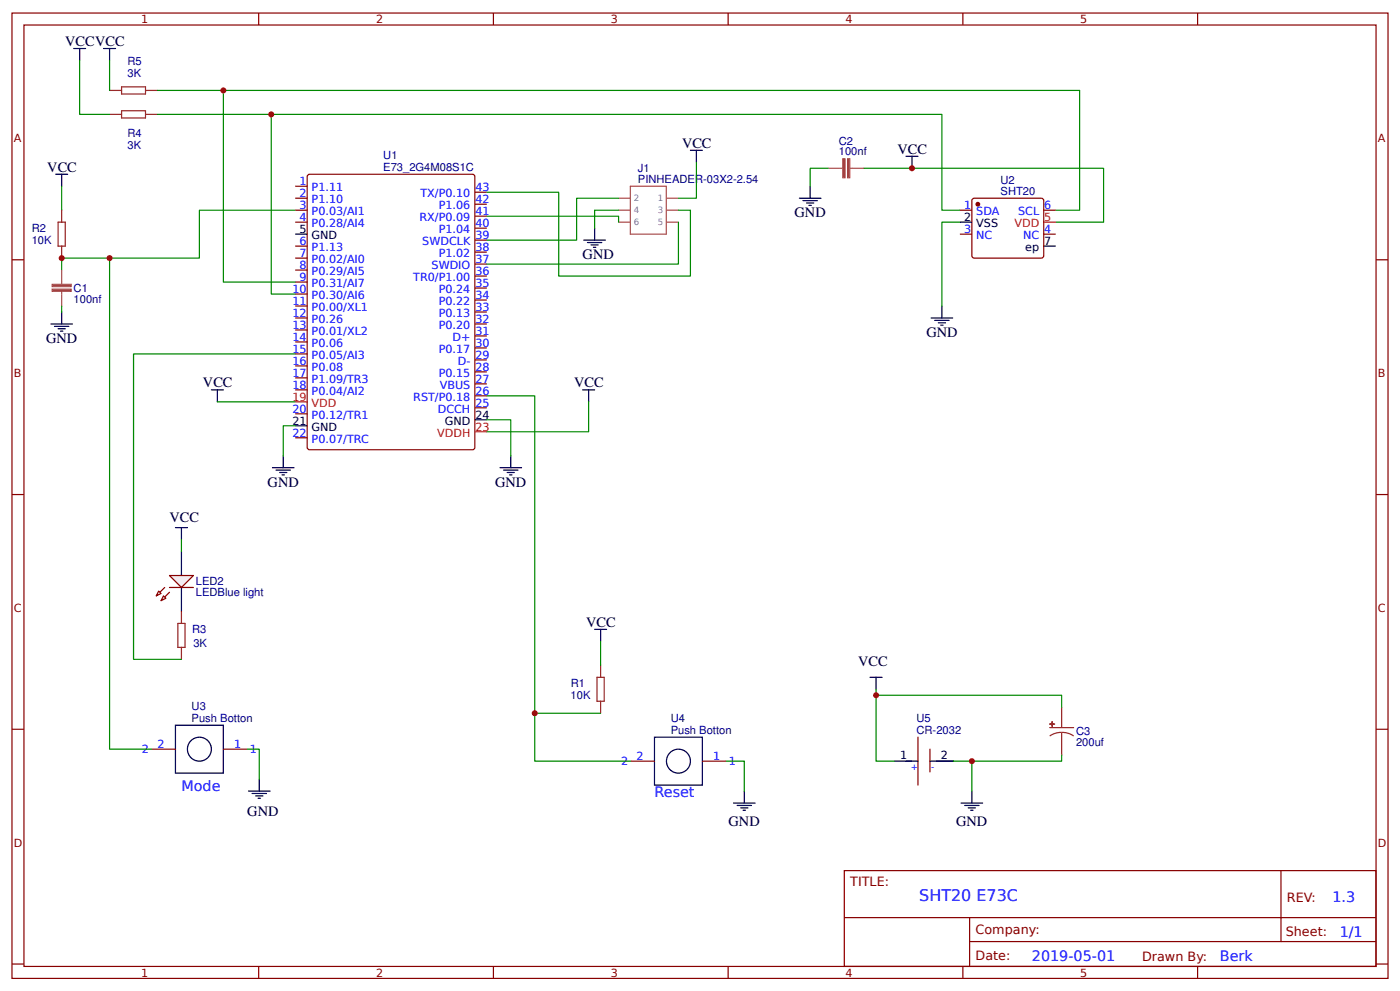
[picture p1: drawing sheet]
<svg xmlns="http://www.w3.org/2000/svg" width="309mm" height="219mm" viewBox="0 0 309 219" stroke-linecap="round" stroke-linejoin="round" font-family="sans-serif">
<g fill="none" stroke="#800" stroke-width=".26">
<path d="M2.6 2.9h304.1v213.2h-304.1zM5.3 5.5h298.7v208h-298.7zM57.1 2.9v2.6M109 2.9v2.6M160.9 2.9v2.6M212.7 2.9v2.6M264.6 2.9v2.6M67.9 38.8l.5-.3h36l.4 .3 .1 60-.3 .5-36.2 .1-.5-.3zM2.6 57.4h2.7M65.2 41.1h2.7M65.2 43.8h2.7M65.2 46.4h2.7"/>
<path d="M65.2 49.1h2.7M65.2 54.4h2.7M65.2 57h2.7M65.2 59.7h2.7M104.9 58.3h2.7M104.9 55.7h2.7M104.9 53h2.7M104.9 50.4h2.7M104.9 47.8h2.7M104.9 45.1h2.7M104.9 42.5h2.7M212.1 46.4h2.6"/>
<path d="M212.1 51.7h2.6M214.8 44.1l.4-.3 15.1 .1 .3 .4-.1 12.5-.4 .2-15.1-.1-.3-.4zM230.6 46.4h2.6M230.6 51.7h2.6M304 57.4h2.7M65.2 62.3h2.7M65.2 65h2.7M65.2 67.6h2.7M65.2 70.2h2.7M65.2 72.9h2.7M65.2 75.5h2.7M65.2 78.2h2.7"/>
<path d="M104.9 79.5h2.7M104.9 76.9h2.7M104.9 74.2h2.7M104.9 71.6h2.7M104.9 68.9h2.7M104.9 66.3h2.7M104.9 63.6h2.7M104.9 61h2.7M65.2 80.8h2.7M65.2 83.5h2.7M65.2 86.1h2.7M65.2 91.4h2.7"/>
<path d="M65.2 96.7h2.7M104.9 90.1h2.7M104.9 87.4h2.7M104.9 84.8h2.7M104.9 82.2h2.7M2.6 109.2h2.7M304 109.2h2.7M2.6 161.1h2.7M33.5 165.5h5.3M49.3 165.5h5.3M139.3 168.1h5.3M155.2 168.1h5.3"/>
<path d="M202.8 162.9v10.5M205.4 165.5v5M304 161.1h2.7M186.5 192.3h117.5v21.2h-117.5zM283 192.3v15.7M2.6 213h2.7M57.1 213.5v2.6M109 213.5v2.6M160.9 213.5v2.6M186.6 202.7h117.3M212.7 213.5v2.6M214.2 208h89.7"/>
<path d="M214.2 202.7v10.6M264.6 213.5v2.6M304 213h2.7"/>
</g>
<g fill="none" stroke="#000" stroke-width=".26">
<path d="M16.3 10.7h2.6M17.6 10.7v2.7M22.9 10.7h2.6M24.2 10.7v2.7M152.5 33.2h2.7M153.9 33.2v2.7M200.2 34.5h2.6M201.5 34.5v2.7M65.2 51.7h2.7M129 53h4.7M129.8 53.6h3.2M130.6 54.1h1.6"/>
<path d="M131.1 54.6h.5M131.4 50.4v2.6M176.6 43.8h4.8M177.4 44.3h3.2M178.2 44.8h1.6M178.7 45.4h.6M179 41.1v2.7M212.1 49.1h2.6M230.6 54.4h2.6M205.7 70.2h4.8M206.5 70.8h3.2M207.3 71.3h1.6"/>
<path d="M207.8 71.8h.6M208.1 67.6v2.6M46.7 86.1h2.6M48 86.1v2.7M65.2 94.1h2.7M104.9 92.7h2.7M128.7 86.1h2.7M130 86.1v2.7M38.8 116.5h2.6M40.1 116.5v2.7M60.2 103.3h4.8M61 103.8h3.2"/>
<path d="M61.8 104.4h1.6M62.3 104.9h.5M62.6 100.7v2.6M110.5 103.3h4.7M111.3 103.8h3.1M112.1 104.4h1.5M112.6 104.9h.5M112.8 100.7v2.6M40.1 121.8v5.3M40.1 129.8v5.3M131.4 139h2.6M132.7 139v2.7"/>
<path d="M192.2 149.6h2.7M193.5 149.6v2.7M38.8 160.2h10.5v10.6h-10.5zM54.9 174.8h4.8M55.7 175.3h3.2M56.5 175.8h1.6M57 176.3h.5M57.3 172.1v2.7M144.6 162.9h10.6v10.5h-10.6zM162.1 177.4h4.7M162.9 177.9h3.1M163.6 178.5h1.6"/>
<path d="M164.2 179h.5M164.4 174.8v2.6M197.5 168.1h5.3M205.4 168.1h5.3M212.3 177.4h4.8M213.1 177.9h3.2M213.9 178.5h1.6M214.4 179h.6M214.7 174.8v2.6"/>
<circle cx="44.1" cy="165.5" r="2.65"/>
<circle cx="149.9" cy="168.1" r="2.65"/>
</g>
<path d="M230.6 49.1h2.6M65.2 88.8h2.7M104.9 95.4h2.7" fill="none" stroke="#f00" stroke-width=".26"/>
<g fill="none" stroke="#080" stroke-width=".26">
<path d="M17.6 13.4v11.9h6.6M24.2 13.4v6.6M34.8 20h14.5M34.8 25.3h25.1M153.9 35.9v7.9h-4M183 37.2h-4v3.9M190.9 37.2h52.9v11.9h-10.6M65.2 46.4h-21.1v10.6h-19.9v108.5h9.3M107.6 42.5h15.8v18.5h29.1v-14.6h-2.6M107.6 47.8h29.1v1.3M136.7 46.4h-5.3v4M136.7 43.8h-9.3v9.2h-19.8"/>
<path d="M149.9 49.1v9.2h-42.3M212.1 49.1h-4v18.5M212.1 46.4h-4v-21.1h-148.2v39.7h5.3M233.2 46.4h5.3v-26.4h-189.2v42.3h15.9M65.2 78.2h-35.7v67.5h10.6M48 88.8h17.2M65.2 94.1h-2.6v6.6M107.6 87.4h10.5v80.7h21.2M107.6 92.7h5.2v8M130 88.8v6.6h-22.4M118.1 157.6h14.6M132.7 141.7v5.3"/>
<path d="M193.5 152.3v15.8h4M193.5 153.6h41.1v2.6M54.6 165.5h2.7v6.6M160.5 168.1h3.9v6.7M210.7 168.1h4v6.7M234.6 166.8v1.3h-19.9"/>
</g>
<g fill="none" stroke="#8d2323" stroke-width=".26">
<path d="M24.2 20h2.7M26.9 19.2h5.2v1.6h-5.2zM32.1 20h2.7M24.2 25.3h2.7M26.9 24.5h5.2v1.6h-5.2zM32.1 25.3h2.7M39.3 137.7h1.6v5.3h-1.6zM40.1 135.1v2.6M40.1 143v2.7M131.9 149.6h1.6v5.3h-1.6zM132.7 147v2.6M132.7 154.9v2.7"/>
<path d="M234.6 156.2v4.5M231.9 160.7h5.3M234.6 161.8l1.3 .2 1.3 .6M234.6 161.8l-1.4 .2-1.3 .6M234.6 161.8v5"/>
</g>
<path d="M183 37.2h2.6M185.6 37.2h.6M187.8 37.2h3.1M136.7 43.8h2.6M136.7 46.4h2.6M136.7 49.1h2.6M139.3 41.1h7.9v10.6h-7.9zM147.3 43.8h2.6M147.3 46.4h2.6M147.3 49.1h2.6" fill="none" stroke="#a54b4b" stroke-width=".26"/>
<g fill="#a54b4b" stroke="#a54b4b" stroke-width=".22">
<path d="M187.2 35.1h.6v4.2h-.6z"/>
<path d="M186.2 35.1h.5v4.2h-.5z"/>
</g>
<g fill="#8d2323" stroke="#8d2323" stroke-width=".26">
<path d="M231.9 159.9l1.1 .1z"/>
<path d="M232.4 159.4l.1 1.1z"/>
</g>
<circle cx="216" cy="45.1" r=".4" fill="#800" stroke="#800" stroke-width=".26"/>
<path d="M37.4 127.1h5.3l-2.6 2.7z" fill="#efefef" stroke="#800" stroke-width=".26"/>
<path d="M36.4 129.8l-1.9 1.8M37.4 130.8l-1.8 1.9" fill="none" stroke="#800" stroke-width=".26"/>
<g fill="#efefef" stroke="#800" stroke-width=".26">
<path d="M36.1 131.6l.5 .6-1 .5z"/>
<path d="M35.1 130.6l.5 .5-1.1 .5z"/>
</g>
<path d="M37.4 129.8h5.3" fill="none" stroke="#800" stroke-width=".26"/>
<path d="M13.6 41.1v5.3M24.2 57h-10.6v2.7M13.6 67.6v1.3M40.1 119.2v2.6" fill="none" stroke="#080" stroke-width=".26"/>
<path d="M12.3 38.5h2.6M13.6 38.5v2.6M11.2 71.6h4.8M12 72.1h3.2M12.8 72.6h1.6M13.4 73.2h.5M13.6 68.9v2.7" fill="none" stroke="#000" stroke-width=".26"/>
<path d="M12.8 49.1h1.6v5.3h-1.6zM13.6 46.4v2.7M13.6 54.4v2.6" fill="none" stroke="#8d2323" stroke-width=".26"/>
<path d="M13.6 59.7v3.1M13.6 64.4v.5M13.6 65v2.6" fill="none" stroke="#a54b4b" stroke-width=".26"/>
<g fill="#a54b4b" stroke="#a54b4b" stroke-width=".22">
<path d="M11.5 62.8h4.2v.5h-4.2z"/>
<path d="M11.5 63.9h4.2v.5h-4.2z"/>
</g>
<g fill="#c00">
<circle cx="13.6" cy="57" r=".66"/>
<circle cx="24.2" cy="57" r=".66"/>
<circle cx="201.5" cy="37.2" r=".66"/>
<circle cx="193.5" cy="153.6" r=".66"/>
<circle cx="59.9" cy="25.3" r=".66"/>
<circle cx="49.3" cy="20" r=".66"/>
<circle cx="214.7" cy="168.1" r=".66"/>
<circle cx="118.1" cy="157.6" r=".66"/>
</g>
<text font-size="3.5" fill="#00f" x="203.1" y="199.1">SHT20 E73C</text>
<g font-size="3.2">
<text x="14.4" y="10.2">VCCVCC</text>
<text x="150.7" y="32.7">VCC</text>
<text x="198.3" y="34">VCC</text>
<text x="10.5" y="38">VCC</text>
<text x="175.6" y="48">GND</text>
<text x="128.7" y="57.2">GND</text>
<text x="10.2" y="75.8">GND</text>
<text x="204.7" y="74.5">GND</text>
<text x="44.8" y="85.6">VCC</text>
<text x="126.9" y="85.6">VCC</text>
<text x="59.1" y="107.6">GND</text>
<text x="109.4" y="107.6">GND</text>
<text x="37.4" y="115.4">VCC</text>
<text x="129.5" y="138.5">VCC</text>
<text x="189.6" y="147.2">VCC</text>
<text x="54.6" y="180.2">GND</text>
<text x="161" y="182.4">GND</text>
<text x="211.2" y="182.4">GND</text>
</g>
<g font-size="3.2" fill="#00f">
<text x="40.1" y="174.8">Mode</text>
<text x="144.6" y="176.1">Reset</text>
<text x="294.4" y="199.3">1.3</text>
<text x="296" y="207">1/1</text>
<text x="228" y="212.3">2019-05-01</text>
<text x="269.5" y="212.2">Berk</text>
</g>
<g font-size="2.8" fill="#800">
<text x="187.9" y="195.8">TITLE:</text>
<text x="284.3" y="199.3">REV:</text>
<text x="215.5" y="206.4">Company:</text>
<text x="284.1" y="206.9">Sheet:</text>
<text x="215.5" y="212.2">Date:</text>
<text x="252.3" y="212.2">Drawn By:</text>
</g>
<g font-size="2.5" fill="#800">
<text x="31.2" y="5.1">1</text>
<text x="83.1" y="5.1">2</text>
<text x="134.9" y="5.1">3</text>
<text x="186.8" y="5.1">4</text>
<text x="238.7" y="5.1">5</text>
<text x="3" y="31.5">A</text>
<text x="304.4" y="31.5">A</text>
<text x="3" y="83.3">B</text>
<text x="304.4" y="83.3">B</text>
<text x="3" y="135.2">C</text>
<text x="304.4" y="135.2">C</text>
<text x="3" y="187">D</text>
<text x="304.4" y="187">D</text>
<text x="31.2" y="215.7">1</text>
<text x="83.1" y="215.7">2</text>
<text x="134.9" y="215.7">3</text>
<text x="186.8" y="215.7">4</text>
<text x="238.7" y="215.7">5</text>
</g>
<g font-size="2.5" fill="#000080">
<text x="28.2" y="17">3K</text>
<text x="28.2" y="14.3">R5</text>
<text x="28.2" y="32.9">3K</text>
<text x="28.2" y="30.2">R4</text>
<text x="84.7" y="35.2">U1</text>
<text x="185.3" y="34.3">100nf</text>
<text x="185.3" y="31.9">C2</text>
<text x="84.7" y="37.7">E73_2G4M08S1C</text>
<text x="140.9" y="40.3">PINHEADER-03X2-2.54</text>
<text x="140.9" y="38">J1</text>
<text x="221.1" y="40.7">U2</text>
<text x="221.1" y="43">SHT20</text>
<text x="7" y="54">10K</text>
<text x="7" y="51.3">R2</text>
<text x="16.3" y="64.4">C1</text>
<text x="16.3" y="67">100nf</text>
<text x="43.3" y="131.7">LEDBlue light</text>
<text x="43.3" y="129.3">LED2</text>
<text x="42.5" y="139.9">R3</text>
<text x="42.7" y="143">3K</text>
<text x="126.1" y="154.5">10K</text>
<text x="126.1" y="151.9">R1</text>
<text x="42.3" y="159.4">Push Botton</text>
<text x="42.3" y="156.9">U3</text>
<text x="148.2" y="159.5">U4</text>
<text x="202.5" y="159.5">U5</text>
<text x="148.2" y="162.1">Push Botton</text>
<text x="202.5" y="162.1">CR-2032</text>
<text x="237.7" y="164.9">200uf</text>
<text x="237.7" y="162.3">C3</text>
</g>
<g font-size="2.5" fill="#00f">
<text x="66.2" y="40.9">1</text>
<text x="66.2" y="43.5">2</text>
<text x="66.2" y="46.2">3</text>
<text x="68.8" y="42.2">P1.11</text>
<text x="68.8" y="44.8">P1.10</text>
<text x="68.8" y="47.5">P0.03/AI1</text>
<text x="92.9" y="43.5">TX/P0.10</text>
<text x="96.9" y="46.2">P1.06</text>
<text x="105" y="42.2">43</text>
<text x="105" y="47.5">41</text>
<text x="105" y="44.8">42</text>
<text x="213" y="46.2">1</text>
<text x="215.7" y="47.5">SDA</text>
<text x="224.9" y="47.5">SCL</text>
<text x="230.7" y="46.2">6</text>
<text x="66.2" y="48.8">4</text>
<text x="68.8" y="50.1">P0.28/AI4</text>
<text x="92.7" y="48.8">RX/P0.09</text>
<text x="96.9" y="51.5">P1.04</text>
<text x="105" y="52.8">39</text>
<text x="105" y="50.1">40</text>
<text x="213" y="51.5">3</text>
<text x="215.7" y="52.8">NC</text>
<text x="226" y="52.8">NC</text>
<text x="230.7" y="51.5">4</text>
<text x="66.2" y="54.1">6</text>
<text x="66.2" y="56.8">7</text>
<text x="66.2" y="59.4">8</text>
<text x="68.8" y="55.4">P1.13</text>
<text x="68.8" y="58.1">P0.02/AI0</text>
<text x="93.3" y="54.1">SWDCLK</text>
<text x="95.3" y="59.4">SWDIO</text>
<text x="96.9" y="56.8">P1.02</text>
<text x="105" y="58.1">37</text>
<text x="105" y="55.4">38</text>
<text x="64.6" y="64.7">10</text>
<text x="66.2" y="62">9</text>
<text x="68.8" y="60.7">P0.29/AI5</text>
<text x="68.8" y="63.4">P0.31/AI7</text>
<text x="91.3" y="62">TR0/P1.00</text>
<text x="96.9" y="64.7">P0.24</text>
<text x="105" y="63.4">35</text>
<text x="105" y="60.7">36</text>
<text x="64.6" y="67.3">11</text>
<text x="64.6" y="70">12</text>
<text x="68.8" y="66">P0.30/AI6</text>
<text x="68.8" y="68.7">P0.00/XL1</text>
<text x="68.8" y="71.3">P0.26</text>
<text x="96.9" y="70">P0.13</text>
<text x="96.9" y="67.3">P0.22</text>
<text x="105" y="71.3">32</text>
<text x="105" y="68.7">33</text>
<text x="105" y="66">34</text>
<text x="64.6" y="72.6">13</text>
<text x="64.6" y="75.3">14</text>
<text x="64.6" y="77.9">15</text>
<text x="68.8" y="74">P0.01/XL2</text>
<text x="68.8" y="76.6">P0.06</text>
<text x="96.9" y="77.9">P0.17</text>
<text x="96.9" y="72.6">P0.20</text>
<text x="100" y="75.3">D+</text>
<text x="105" y="74">31</text>
<text x="105" y="76.6">30</text>
<text x="64.6" y="80.6">16</text>
<text x="64.6" y="83.2">17</text>
<text x="68.8" y="79.2">P0.05/AI3</text>
<text x="68.8" y="81.9">P0.08</text>
<text x="96.9" y="83.2">P0.15</text>
<text x="101.1" y="80.6">D-</text>
<text x="105" y="79.2">29</text>
<text x="105" y="81.9">28</text>
<text x="64.6" y="85.9">18</text>
<text x="68.8" y="84.5">P1.09/TR3</text>
<text x="68.8" y="87.2">P0.04/AI2</text>
<text x="91.3" y="88.5">RST/P0.18</text>
<text x="97.2" y="85.9">VBUS</text>
<text x="105" y="89.8">25</text>
<text x="105" y="87.2">26</text>
<text x="105" y="84.5">27</text>
<text x="64.6" y="91.1">20</text>
<text x="68.8" y="92.5">P0.12/TR1</text>
<text x="96.7" y="91.1">DCCH</text>
<text x="64.6" y="96.4">22</text>
<text x="68.8" y="97.8">P0.07/TRC</text>
<text x="31.4" y="166.3">2</text>
<text x="34.8" y="165.2">2</text>
<text x="51.7" y="165.2">1</text>
<text x="55.2" y="166.3">1</text>
<text x="140.6" y="167.9">2</text>
<text x="157.6" y="167.9">1</text>
<text x="137.2" y="168.9">2</text>
<text x="161" y="168.9">1</text>
</g>
<g font-size="2.5">
<text x="66.2" y="51.5">5</text>
<text x="68.8" y="52.8">GND</text>
<text x="213" y="48.8">2</text>
<text x="215.7" y="50.1">VSS</text>
<text x="226.5" y="55.4">ep</text>
<text x="230.7" y="54.1">7</text>
<text x="64.6" y="93.8">21</text>
<text x="68.8" y="95.1">GND</text>
<text x="98.3" y="93.8">GND</text>
<text x="105" y="92.5">24</text>
<text x="198.8" y="167.6">1</text>
<text x="207.8" y="167.6">2</text>
</g>
<g font-size="2.5" fill="#f00">
<text x="224.1" y="50.1">VDD</text>
<text x="230.7" y="48.8">5</text>
<text x="64.6" y="88.5">19</text>
<text x="68.8" y="89.8">VDD</text>
<text x="105" y="95.1">23</text>
<text x="96.6" y="96.4">VDDH</text>
</g>
<g font-size="1.9" fill="#838383">
<text x="140.1" y="44.4">2</text>
<text x="140.1" y="47">4</text>
<text x="145.3" y="44.4">1</text>
<text x="145.3" y="47">3</text>
<text x="140.1" y="49.7">6</text>
<text x="145.3" y="49.7">5</text>
</g>
<g font-size="1.9" fill="#00f">
<text x="201.2" y="170.1">+</text>
<text x="205.7" y="170.1">-</text>
</g>
</svg>
